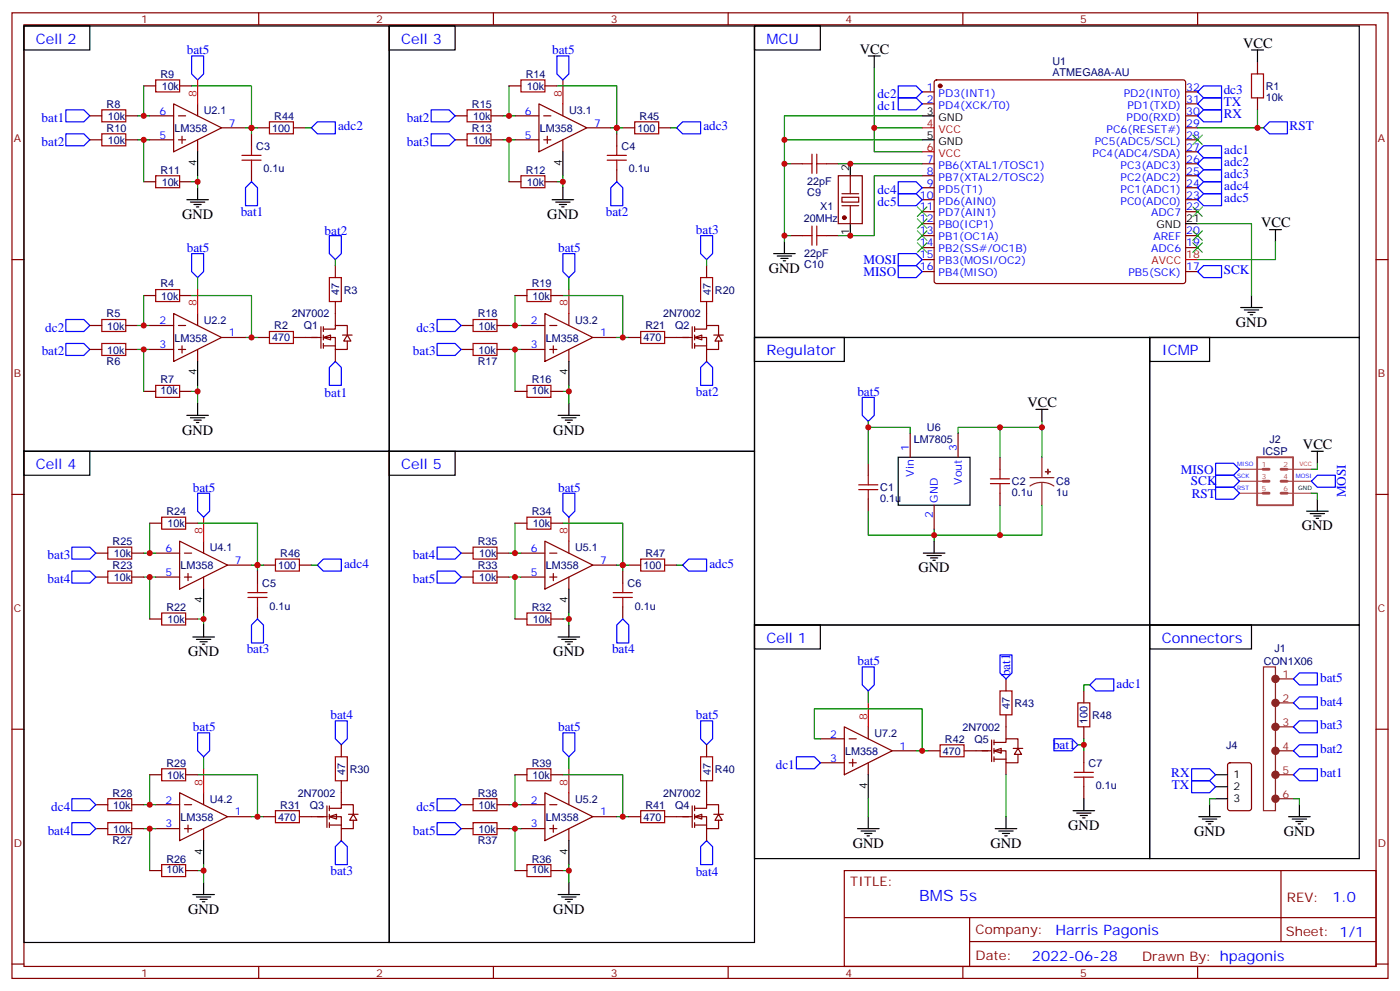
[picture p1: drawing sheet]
<svg xmlns="http://www.w3.org/2000/svg" width="412mm" height="292mm" viewBox="0 0 412 292" stroke-linecap="round" stroke-linejoin="round" font-family="sans-serif">
<g fill="none" stroke="#870000" stroke-width=".35">
<path d="M3.5 3.8h405.4v284.3h-405.4zM7.1 7.3h398.2v277.3h-398.2zM76.2 3.8v3.5M145.3 3.8v3.5M214.5 3.8v3.5M283.6 3.8v3.5M352.8 3.8v3.5M370.4 18.2v3.6M26.5 34.1h3.5M37 34.1h3.6M42.3 25.3h3.6M44.1 34.1h7.1"/>
<path d="M51.2 30.6l14.1 7-14.1 7.1zM52.6 34.1h2.1M52.9 25.3h3.5M58.2 30.6v3.5M65.3 37.6h7M74.1 39.4v3.5M75.8 37.6h3.6M86.4 37.6h3.6M134.1 34.1h3.5M144.6 34.1h3.6M149.9 25.3h3.6M151.7 34.1h7"/>
<path d="M158.7 30.6l14.2 7-14.2 7.1zM160.2 34.1h2.1M160.5 25.3h3.5M165.8 30.6v3.5M172.9 37.6h7M181.7 39.4v3.5M183.4 37.6h3.6M194 37.6h3.6M271.6 27.1h3.6M271.6 30.6h3.6M275.4 23.7l.5-.2h72.6l.5 .2 .2 .5v58.6l-.2 .5-.5 .2h-72.6l-.5-.2-.2-.5v-58.6zM349.2 27.1h3.6"/>
<path d="M349.2 30.6h3.6M349.2 37.6h3.6M349.2 34.1h3.6M370.4 28.8v3.5M26.5 41.2h3.5M37 41.2h3.6M42.3 53.5h3.6M44.1 41.2h7.1M52.6 41.2h2.1M52.9 53.5h3.5M53.6 40.1v2.1M58.2 41.2v3.5"/>
<path d="M74.1 50v3.5M134.1 41.2h3.5M144.6 41.2h3.6M149.9 53.5h3.6M151.7 41.2h7M160.2 41.2h2.1M160.5 53.5h3.5M161.2 40.1v2.1M165.8 41.2v3.5M181.7 50v3.5M271.6 48.2h3.6M271.6 51.8h3.6"/>
<path d="M271.6 55.3h3.6M271.6 58.8h3.6M349.2 48.2h3.6M349.2 51.8h3.6M349.2 55.3h3.6M349.2 58.8h3.6M349.2 44.7h3.6M349.2 41.2h3.6M3.5 76.4h3.6M98.8 78.2v3.5M208.1 78.2v3.5M271.6 76.4h3.6"/>
<path d="M271.6 62.3h3.6M271.6 65.9h3.6M271.6 69.4h3.6M271.6 72.9h3.6M271.6 80h3.6M349.2 62.3h3.6M349.2 69.4h3.6M349.2 72.9h3.6M349.2 80h3.6M405.3 76.4h3.6M26.5 95.8h3.5M37 95.8h3.6"/>
<path d="M42.3 87h3.6M44.1 95.8h7.1M51.2 92.3l14.1 7.1-14.1 7zM52.6 95.8h2.1M52.9 87h3.5M58.2 92.3v3.5M65.3 99.4h7M75.8 99.4h3.6M86.4 99.4h3.6M98.8 88.8v3.5M135.8 95.8h3.5M146.4 95.8h3.5"/>
<path d="M151.7 87h3.5M153.5 95.8h7M160.5 92.3l14.1 7.1-14.1 7zM161.9 95.8h2.1M162.3 87h3.5M167.6 92.3v3.5M174.6 99.4h7.1M185.2 99.4h3.5M195.8 99.4h3.5M208.1 88.8v3.5M26.5 102.9h3.5M37 102.9h3.6"/>
<path d="M42.3 115.3h3.6M44.1 102.9h7.1M52.6 102.9h2.1M52.9 115.3h3.5M53.6 101.8v2.2M58.2 102.9v3.5M135.8 102.9h3.5M146.4 102.9h3.5M151.7 115.3h3.5M153.5 102.9h7M161.9 102.9h2.1M162.3 115.3h3.5"/>
<path d="M163 101.8v2.2M167.6 102.9v3.5M255.8 136.4v3.5M268.1 127.6v7.1M282.2 127.6v7.1M294.6 134.7v3.5M3.5 145.6h3.6M44.1 154.1h3.5M52.9 159.3l14.1 7.1-14.1 7.1zM54.7 154.1h3.5M60 159.3v3.6M151.7 154.1h3.5"/>
<path d="M160.5 159.3l14.1 7.1-14.1 7.1zM162.3 154.1h3.5M167.6 159.3v3.6M255.8 147v3.5M275.2 148.8v7M294.6 145.2v3.6M405.3 145.6h3.6M28.2 162.9h3.5M28.2 169.9h3.5M38.8 162.9h3.5M38.8 169.9h3.5M45.9 162.9h7"/>
<path d="M45.9 169.9h7M54.3 162.9h2.1M54.3 169.9h2.1M55.4 168.9v2.1M60 169.9v3.6M67 166.4h7.1M75.8 168.2v3.5M75.8 178.8v3.5M77.6 166.4h3.5M88.2 166.4h3.5M135.8 162.9h3.5M135.8 169.9h3.5"/>
<path d="M146.4 162.9h3.5M146.4 169.9h3.5M153.5 162.9h7M153.5 169.9h7M161.9 162.9h2.1M161.9 169.9h2.1M163 168.9v2.1M167.6 169.9v3.6M174.6 166.4h7.1M183.4 168.2v3.5M183.4 178.8v3.5M185.2 166.4h3.5"/>
<path d="M195.8 166.4h3.5M44.1 182.3h3.5M54.7 182.3h3.5M151.7 182.3h3.5M162.3 182.3h3.5M296.3 199.9v3.5M3.5 214.7h3.6M100.5 219.3v3.5M208.1 219.3v3.5M296.3 210.5v3.5M319.3 203.4v3.6M319.3 214v3.6"/>
<path d="M405.3 214.7h3.6M28.2 237h3.5M38.8 237h3.5M44.1 228.1h3.5M45.9 237h7M52.9 233.4l14.1 7.1-14.1 7zM54.3 237h2.1M54.7 228.1h3.5M60 233.4v3.6M100.5 229.9v3.5M135.8 237h3.5M146.4 237h3.5"/>
<path d="M151.7 228.1h3.5M153.5 237h7M160.5 233.4l14.1 7.1-14.1 7zM161.9 237h2.1M162.3 228.1h3.5M167.6 233.4v3.6M208.1 229.9v3.5M273.4 221.1h3.5M284 221.1h3.5M319.3 221.1v3.5M319.3 231.7v3.5M28.2 244h3.5"/>
<path d="M38.8 244h3.5M44.1 256.4h3.5M45.9 244h7M54.3 244h2.1M54.7 256.4h3.5M55.4 243v2.1M60 244v3.5M67 240.5h7.1M77.6 240.5h3.5M88.2 240.5h3.5M135.8 244h3.5M146.4 244h3.5"/>
<path d="M151.7 256.4h3.5M153.5 244h7M161.9 244h2.1M162.3 256.4h3.5M163 243v2.1M167.6 244v3.5M174.6 240.5h7.1M185.2 240.5h3.5M195.8 240.5h3.5M248.7 256.4h156.6v28.2h-156.6zM377.3 256.4v20.9M248.7 270.2h156.5"/>
<path d="M285.6 277.3h119.6M285.6 270.2v14.1M3.5 283.9h3.6M76.2 284.6v3.5M145.3 284.6v3.5M214.5 284.6v3.5M283.6 284.6v3.5M352.8 284.6v3.5M405.3 283.9h3.6"/>
</g>
<circle cx="276.9" cy="25.3" r=".53" fill="#870000" stroke="#870000" stroke-width=".35"/>
<g fill="none" stroke="#000" stroke-width=".35">
<path d="M7.1 7.7h107.6v125.2h-107.6zM7.1 7.7h19.4v7h-19.4zM114.7 7.7h107.5v125.2h-107.5zM114.7 7.7h19.4v7h-19.4zM255.8 16.5h3.5M257.5 16.5v3.5M368.7 14.7h3.5M370.4 14.7v3.5M271.6 34.1h3.6M55 58.8h6.4M56.1 59.5h4.2M58.2 44.7v7.1"/>
<path d="M58.2 55.3v3.5M162.6 58.8h6.4M163.7 59.5h4.2M165.8 44.7v7.1M165.8 55.3v3.5M271.6 41.2h3.6M57.1 60.2h2.2M57.9 60.9h.7M164.7 60.2h2.2M165.5 60.9h.7M349.2 65.9h3.6M373.9 67.6h3.6"/>
<path d="M375.7 67.6v3.6M365.5 90.6h6.3M366.5 91.3h4.3M367.6 92h2.1M368.3 92.7h.7M368.7 87v3.6M58.2 106.4v7.1M58.2 118.8v3.5M167.6 106.4v7.1M167.6 118.8v3.5M7.1 132.9h107.6v144.6h-107.6zM7.1 132.9h19.4v7h-19.4z"/>
<path d="M55 122.3h6.4M56.1 123h4.2M57.1 123.7h2.2M57.9 124.4h.7M114.7 132.9h107.5v144.6h-107.5zM114.7 132.9h19.4v7h-19.4zM164.4 122.3h6.3M165.5 123h4.2M166.5 123.7h2.1M167.2 124.4h.7M264.6 134.7h21.2v14.1h-21.2zM305.2 120.5h3.5"/>
<path d="M306.9 120.5v3.6M386.3 132.9h3.5M388.1 132.9v3.5M275.2 159.3v3.6M384.9 150.5h6.3M385.9 151.2h4.3M387 151.9h2.1M387.7 152.6h.7M388.1 147v3.5M60 173.5v7M167.6 173.5v7M272 162.9h6.3"/>
<path d="M273 163.6h4.3M274.1 164.3h2.1M274.8 165h.7M56.8 187.6h6.3M57.9 188.3h4.2M58.9 189h2.1M59.6 189.7h.7M60 184v3.6M164.4 187.6h6.3M165.5 188.3h4.2M166.5 189h2.1M167.2 189.7h.7"/>
<path d="M167.6 184v3.6M316.1 238.7h6.3M317.1 239.4h4.3M319.3 235.2v3.5M382.8 237v3.5M60 247.5v7.1M60 259.9v3.5M167.6 247.5v7.1M167.6 259.9v3.5M293.2 244h6.3M294.2 244.7h4.2M295.3 245.4h2.1"/>
<path d="M296 246.1h.7M296.3 240.5v3.5M318.2 240.1h2.1M318.9 240.8h.7M379.6 240.5h6.3M380.6 241.2h4.3M381.7 241.9h2.1M382.4 242.6h.7M56.8 263.4h6.3M57.9 264.1h4.2M58.9 264.8h2.1M59.6 265.5h.7"/>
<path d="M164.4 263.4h6.3M165.5 264.1h4.2M166.5 264.8h2.1M167.2 265.5h.7"/>
</g>
<path d="M58.2 23.5v7.1M165.8 23.5v7.1M271.6 37.6h3.6M271.6 44.7h3.6M349.2 76.4h3.6M58.2 85.3v7M167.6 85.3v7M60 152.3v7M167.6 152.3v7M60 226.4v7M167.6 226.4v7" fill="none" stroke="#f00" stroke-width=".35"/>
<g fill="none" stroke="#008700" stroke-width=".35">
<path d="M40.6 34.1h3.5M42.3 25.3v8.8M56.4 25.3h17.7v14.1M72.3 37.6h3.5M90 37.6h1.7M148.2 34.1h3.5M149.9 25.3v8.8M164 25.3h17.7v14.1M179.9 37.6h3.5M197.6 37.6h1.7M257.5 20v17.6h14.1M257.5 37.6v7.1h14.1"/>
<path d="M271.6 34.1h-40.5v7.1M370.4 32.3v5.3h-17.6M370.4 37.6h1.8M40.6 41.2h3.5M42.3 41.2v12.3M56.4 53.5h1.8M58.2 51.8v3.5M148.2 41.2h3.5M149.9 41.2v12.3M164 53.5h1.8M165.8 51.8v3.5M271.6 41.2h-40.5v7"/>
<path d="M98.8 76.4v1.8M208.1 76.4v1.8M352.8 65.9h15.9v21.1M375.7 71.2v5.2h-22.9M40.6 95.8h3.5M42.3 87v8.8M56.4 87h17.7v12.4M58.2 81.7v3.6M72.3 99.4h3.5M149.9 95.8h3.6M151.7 87v8.8M165.8 87h17.6v12.4"/>
<path d="M167.6 81.7v3.6M181.7 99.4h3.5M40.6 102.9h3.5M42.3 102.9v12.4M56.4 115.3h1.8M58.2 113.5v5.3M149.9 102.9h3.6M151.7 102.9v12.4M165.8 115.3h1.8M167.6 113.5v5.3M255.8 125.8h12.3v1.8M255.8 124.1v12.3"/>
<path d="M282.2 127.6v-1.8h12.4v8.9M294.6 125.8h12.3v8.9M306.9 124.1v1.7M388.1 136.4v1.8h-1.8M44.1 154.1v8.8M58.2 154.1h17.6v14.1M151.7 154.1v8.8M165.8 154.1h17.6v14.1M255.8 150.5v7.1h19.4v1.7M294.6 148.8v8.8h-19.4v-1.8M306.9 148.8v8.8h-12.3M386.3 145.2h1.8v1.8"/>
<path d="M42.3 169.9h3.6M42.3 162.9h3.6M44.1 169.9v12.4M74.1 166.4h3.5M91.7 166.4h1.8M149.9 169.9h3.6M149.9 162.9h3.6M151.7 169.9v12.4M181.7 166.4h3.5M199.3 166.4h1.8M58.2 182.3h1.8M60 180.5v3.5"/>
<path d="M165.8 182.3h1.8M167.6 180.5v3.5M317.5 219.3h1.8M319.3 217.6v3.5M321 201.7h-1.7v1.7M42.3 237h3.6M44.1 228.1v8.9M58.2 228.1h17.6v12.4M60 222.8v3.6M149.9 237h3.6M151.7 228.1v8.9M165.8 228.1h17.6v12.4"/>
<path d="M167.6 222.8v3.6M381 235.2h1.8v1.8M42.3 244h3.6M44.1 244v12.4M58.2 256.4h1.8M60 254.6v5.3M74.1 240.5h3.5M149.9 244h3.6M151.7 244v12.4M165.8 256.4h1.8M167.6 254.6v5.3M181.7 240.5h3.5"/>
</g>
<g fill="#8c2424" stroke="#8c2424" stroke-width=".35">
<path d="M308 138.9h1.4z"/>
<path d="M308.6 138.2l.1 1.4z"/>
<circle cx="375.7" cy="235.2" r="1.06"/>
<circle cx="375.7" cy="228.1" r="1.06"/>
<circle cx="375.7" cy="221.1" r="1.06"/>
<circle cx="375.7" cy="214" r="1.06"/>
<circle cx="375.7" cy="207" r="1.06"/>
<circle cx="375.7" cy="199.9" r="1.06"/>
</g>
<path d="M306.9 134.7v6M303.4 140.7h7M306.9 142.1l-1.8 .2-1.7 .8M306.9 142.1l1.9 .2 1.6 .8M306.9 142.1v6.7M372.2 196.4h3.5v42.3h-3.5zM375.7 199.9h5.3M375.7 207h5.3M375.7 214h5.3M375.7 221.1h5.3M375.7 228.1h5.3M375.7 235.2h5.3" fill="none" stroke="#8c2424" stroke-width=".35"/>
<g fill="none" stroke="#00f" stroke-width=".35">
<path d="M56.4 16.5h3.6v5.3l-1.8 1.7-1.8-1.7zM164 16.5h3.6v5.3l-1.8 1.7-1.8-1.7zM19.4 32.3h5.3l1.8 1.8-1.8 1.8h-5.3zM19.4 39.4h5.3l1.8 1.8-1.8 1.7h-5.3zM91.7 37.6l1.8-1.7h5.3v3.5h-5.3zM127 39.4h5.3l1.8 1.8-1.8 1.7h-5.3zM127 32.3h5.3l1.8 1.8-1.8 1.8h-5.3zM201.1 35.9h5.3v3.5h-5.3l-1.8-1.8zM264.6 28.8h5.3l1.7 1.8-1.7 1.7h-5.3zM264.6 25.3h5.3l1.7 1.8-1.7 1.7h-5.3zM352.8 34.1l1.7-1.8h5.3v3.6h-5.3zM354.5 25.3h5.3v3.5h-5.3l-1.7-1.7z"/>
<path d="M354.5 28.8h5.3v3.5h-5.3l-1.7-1.7zM373.9 35.9h5.3v3.5h-5.3l-1.7-1.8zM74.1 53.5l1.7 1.8v5.3h-3.5v-5.3zM181.7 53.5l1.7 1.8v5.3h-3.5v-5.3zM264.6 53.5h5.3l1.7 1.8-1.7 1.7h-5.3zM264.6 57h5.3l1.7 1.8-1.7 1.8h-5.3zM352.8 44.7l1.7-1.8h5.3v3.6h-5.3zM352.8 51.8l1.7-1.8h5.3v3.5h-5.3zM354.5 46.5h5.3v3.5h-5.3l-1.7-1.8zM354.5 53.5h5.3v3.5h-5.3l-1.7-1.7zM354.5 57h5.3v3.6h-5.3l-1.7-1.8zM56.4 74.7h3.6v5.3l-1.8 1.7-1.8-1.7z"/>
<path d="M97 69.4h3.5v5.3l-1.7 1.7-1.8-1.7zM165.8 74.7h3.5v5.3l-1.7 1.7-1.8-1.7zM206.4 69.4h3.5v5.3l-1.8 1.7-1.7-1.7zM264.6 78.2h5.3l1.7 1.8-1.7 1.7h-5.3zM264.6 74.7h5.3l1.7 1.7-1.7 1.8h-5.3zM354.5 78.2h5.3v3.5h-5.3l-1.7-1.7zM19.4 94.1h5.3l1.8 1.7-1.8 1.8h-5.3zM128.8 94.1h5.3l1.7 1.7-1.7 1.8h-5.3zM19.4 101.1h5.3l1.8 1.8-1.8 1.8h-5.3zM97 108.2l1.8-1.8 1.7 1.8v5.3h-3.5zM128.8 101.1h5.3l1.7 1.8-1.7 1.8h-5.3zM206.4 108.2l1.7-1.8 1.8 1.8v5.3h-3.5z"/>
<path d="M254 117h3.5v5.3l-1.7 1.8-1.8-1.8zM358.1 136.4h5.3l1.7 1.8-1.7 1.7h-5.3zM358.1 139.9h5.3l1.7 1.8-1.7 1.8h-5.3zM58.2 145.2h3.5v5.3l-1.7 1.8-1.8-1.8zM165.8 145.2h3.5v5.3l-1.7 1.8-1.8-1.8zM358.1 143.5h5.3l1.7 1.7-1.7 1.8h-5.3zM386.3 141.7l1.8-1.8h5.2v3.6h-5.2zM21.2 168.2h5.3l1.7 1.7-1.7 1.8h-5.3zM21.2 161.1h5.3l1.7 1.8-1.7 1.7h-5.3zM93.5 166.4l1.7-1.8h5.3v3.6h-5.3zM128.8 168.2h5.3l1.7 1.7-1.7 1.8h-5.3zM128.8 161.1h5.3l1.7 1.8-1.7 1.7h-5.3z"/>
<path d="M201.1 166.4l1.7-1.8h5.3v3.6h-5.3zM75.8 182.3l1.8 1.7v5.3h-3.5v-5.3zM183.4 182.3l1.8 1.7v5.3h-3.5v-5.3zM294.6 192.9h3.5v5.3l-1.8 1.7-1.7-1.7zM322.8 199.9h5.3v3.5h-5.3l-1.8-1.7zM381 199.9l1.8-1.7h5.3v3.5h-5.3zM58.2 215.8h3.5v5.3l-1.7 1.7-1.8-1.7zM98.8 212.3h3.5v5.3l-1.8 1.7-1.7-1.7zM165.8 215.8h3.5v5.3l-1.7 1.7-1.8-1.7zM206.4 212.3h3.5v5.3l-1.8 1.7-1.7-1.7zM310.4 217.6h5.3l1.8 1.7-1.8 1.8h-5.3zM381 207l1.8-1.8h5.3v3.5h-5.3z"/>
<path d="M381 214l1.8-1.7h5.3v3.5h-5.3zM21.2 235.2h5.3l1.7 1.8-1.7 1.7h-5.3zM128.8 235.2h5.3l1.7 1.8-1.7 1.7h-5.3zM381 221.1l1.8-1.8h5.3v3.5h-5.3zM381 228.1l1.8-1.7h5.3v3.5h-5.3zM21.2 242.3h5.3l1.7 1.7-1.7 1.8h-5.3zM98.8 249.3l1.7-1.8 1.8 1.8v5.3h-3.5zM128.8 242.3h5.3l1.7 1.7-1.7 1.8h-5.3zM206.4 249.3l1.7-1.8 1.8 1.8v5.3h-3.5z"/>
</g>
<g fill="none" stroke="#a10000" stroke-width=".35">
<path d="M30 32.3h7v3.6h-7zM30 39.4h7v3.5h-7zM45.9 23.5h7v3.6h-7zM79.4 35.9h7v3.5h-7zM137.6 39.4h7v3.5h-7zM137.6 32.3h7v3.6h-7zM153.5 23.5h7v3.6h-7zM187 35.9h7v3.5h-7zM368.7 21.8h3.5v7h-3.5zM45.9 51.8h7v3.5h-7zM71.3 47.2h5.6M71.3 45.8h5.6"/>
<path d="M74.1 42.9v2.9M74.1 47.2v2.8M153.5 51.8h7v3.5h-7zM178.9 47.2h5.6M178.9 45.8h5.6M181.7 42.9v2.9M181.7 47.2v2.8M30 94.1h7v3.5h-7zM45.9 85.3h7v3.5h-7zM79.4 97.6h7v3.5h-7zM97 81.7h3.5v7.1h-3.5zM139.3 94.1h7.1v3.5h-7.1z"/>
<path d="M155.2 85.3h7.1v3.5h-7.1zM188.7 97.6h7.1v3.5h-7.1zM206.4 81.7h3.5v7.1h-3.5zM30 101.1h7v3.6h-7zM45.9 113.5h7v3.5h-7zM139.3 101.1h7.1v3.6h-7.1zM155.2 113.5h7.1v3.5h-7.1zM255.8 139.9v2.9M294.6 138.2v2.8M47.6 152.3h7.1v3.5h-7.1zM155.2 152.3h7.1v3.5h-7.1zM252.9 144.2h5.7"/>
<path d="M252.9 142.8h5.7M255.8 144.2v2.8M291.7 142.4h5.7M291.7 141h5.7M294.6 142.4v2.8M31.7 168.2h7.1v3.5h-7.1zM31.7 161.1h7.1v3.5h-7.1zM73 175.9h5.7M73 174.5h5.7M75.8 171.7v2.8M75.8 175.9v2.9M81.1 164.6h7.1v3.6h-7.1z"/>
<path d="M139.3 168.2h7.1v3.5h-7.1zM139.3 161.1h7.1v3.5h-7.1zM180.6 175.9h5.7M180.6 174.5h5.7M183.4 171.7v2.8M183.4 175.9v2.9M188.7 164.6h7.1v3.6h-7.1zM47.6 180.5h7.1v3.5h-7.1zM155.2 180.5h7.1v3.5h-7.1zM276.9 219.3h7.1v3.5h-7.1zM294.6 203.4h3.5v7.1h-3.5zM317.5 207h3.5v7h-3.5z"/>
<path d="M31.7 235.2h7.1v3.5h-7.1zM47.6 226.4h7.1v3.5h-7.1zM81.1 238.7h7.1v3.6h-7.1zM98.8 222.8h3.5v7.1h-3.5zM139.3 235.2h7.1v3.5h-7.1zM155.2 226.4h7.1v3.5h-7.1zM188.7 238.7h7.1v3.6h-7.1zM206.4 222.8h3.5v7.1h-3.5zM316.4 228.8h5.7M316.4 227.4h5.7M319.3 224.6v2.8M319.3 228.8v2.9"/>
<path d="M31.7 242.3h7.1v3.5h-7.1zM47.6 254.6h7.1v3.5h-7.1zM139.3 242.3h7.1v3.5h-7.1zM155.2 254.6h7.1v3.5h-7.1z"/>
</g>
<path d="M370.3 134.7h10.6v14.1h-10.6z" fill="none" stroke="#a64a4a" stroke-width=".56"/>
<path d="M372.1 138.2h1.7M377.4 138.2h1.7M372.1 145.2h1.7M372.1 141.7h1.7M377.4 145.2h1.7M377.4 141.7h1.7" fill="none" stroke="#a64a4a" stroke-width=".85"/>
<path d="M365.1 138.2h7M379.3 138.2h7M365.1 141.7h7M365.1 145.2h7M379.3 141.7h7M379.3 145.2h7" fill="none" stroke="#a64a4a" stroke-width=".35"/>
<g fill="#fff" stroke="#870000" stroke-width=".35">
<path d="M95.2 99.4l2.2-.7v1.4z"/>
<path d="M102.3 98.7l1.1 1.7h-2.2z"/>
</g>
<path d="M90 99.4h4.5M94.5 96.2v6.4M95.2 96.9h3.6v-1.1h3.5v2.9M95.2 99.4h3.6v3.5h3.5v-2.5M95.2 96.2v1.4M95.2 98.7v1.4M98.8 92.3v3.5M100.9 98.7h2.8M95.2 101.8h3.6M95.2 101.1v1.5M98.8 102.9v3.5" fill="none" stroke="#870000" stroke-width=".35"/>
<g fill="#fff" stroke="#870000" stroke-width=".35">
<path d="M204.6 99.4l2.1-.7v1.4z"/>
<path d="M211.7 98.7l1 1.7h-2.1z"/>
</g>
<path d="M199.3 99.4h4.6M203.9 96.2v6.4M204.6 96.9h3.5v-1.1h3.6v2.9M204.6 99.4h3.5v3.5h3.6v-2.5M204.6 96.2v1.4M204.6 98.7v1.4M208.1 92.3v3.5M210.3 98.7h2.8M204.6 101.8h3.5M204.6 101.1v1.5M208.1 102.9v3.5" fill="none" stroke="#870000" stroke-width=".35"/>
<g fill="#fff" stroke="#870000" stroke-width=".35">
<path d="M97 240.5l2.1-.7v1.4z"/>
<path d="M104.1 239.8l1 1.7h-2.1z"/>
</g>
<path d="M96.3 237.3v6.4M97 238h3.5v-1h3.6v2.8M97 237.3v1.4M97 239.8v1.4M100.5 233.4v3.6M102.7 239.8h2.8M91.7 240.5h4.6M97 240.5h3.5v3.5h3.6v-2.5M97 243h3.5M97 242.3v1.4M100.5 244v3.5" fill="none" stroke="#870000" stroke-width=".35"/>
<g fill="#fff" stroke="#870000" stroke-width=".35">
<path d="M204.6 240.5l2.1-.7v1.4z"/>
<path d="M211.7 239.8l1 1.7h-2.1z"/>
</g>
<path d="M203.9 237.3v6.4M204.6 238h3.5v-1h3.6v2.8M204.6 237.3v1.4M204.6 239.8v1.4M208.1 233.4v3.6M210.3 239.8h2.8M199.3 240.5h4.6M204.6 240.5h3.5v3.5h3.6v-2.5M204.6 243h3.5M204.6 242.3v1.4M208.1 244v3.5" fill="none" stroke="#870000" stroke-width=".35"/>
<g fill="#fff" stroke="#870000" stroke-width=".35">
<path d="M292.8 221.1l2.1-.7v1.4z"/>
<path d="M299.9 220.4l1 1.7h-2.1z"/>
</g>
<g fill="none" stroke="#870000" stroke-width=".35">
<path d="M232.8 48.2h3.6M243.4 48.2h3.5M246.9 51.8h7.1v14.1h-7.1zM248 58.1h4.9v1.4h-4.9zM250.5 51.8v5.2M232.8 69.4h3.6M243.4 69.4h3.5M250.5 60.6v5.3M241.7 217.6h7M248.7 214l14.1 7.1-14.1 7zM250.1 217.6h2.1M255.8 214v3.6"/>
<path d="M292.1 217.9v6.4M292.8 218.6h3.5v-1h3.6v2.8M292.8 217.9v1.4M296.3 214v3.6M241.7 224.6h7M250.1 224.6h2.1M251.2 223.6v2.1M255.8 224.6v3.5M262.8 221.1h7.1M287.5 221.1h4.6M292.8 221.1h3.5v3.5h3.6v-2.5M292.8 223.6h3.5"/>
<path d="M292.8 220.4v1.4M292.8 222.8v1.5M296.3 224.6v3.5M298.4 220.4h2.9M361.8 224.8l.5-.2h5.6l.7 .4 .1 13-.5 .7h-5.9l-.6-.4-.1-13z"/>
</g>
<path d="M255.8 207v7" fill="none" stroke="#f00" stroke-width=".35"/>
<g fill="none" stroke="#000" stroke-width=".35">
<path d="M222.2 7.7h178.2v91.7h-178.2zM222.2 7.7h19.5v7h-19.5zM250.5 48.2v3.6M227.9 74.7h6.3M229 75.4h4.2M230 76.1h2.1M230.7 76.8h.7M231.1 71.2v3.5M250.5 65.9v3.5M222.2 99.4h116.5v84.6h-116.5zM222.2 99.4h26.5v7h-26.5zM338.7 99.4h61.7v84.6h-61.7z"/>
<path d="M338.7 99.4h17.6v7h-17.6zM222.2 184h116.5v68.8h-116.5zM222.2 184h19.5v7.1h-19.5zM338.7 184h61.7v68.8h-61.7zM338.7 184h30v7.1h-30zM255.8 228.1v7.1M356.3 237v3.5M358.1 235.2h3.5M358.1 228.1h3.5M358.1 231.7h3.5M252.6 244h6.3M253.6 244.7h4.3"/>
<path d="M254.7 245.4h2.1M255.4 246.1h.7M255.8 240.5v3.5M353.1 240.5h6.4M354.2 241.2h4.2M355.2 241.9h2.2M356 242.6h.7"/>
</g>
<path d="M232.8 48.2h-1.7v21.2h1.7M246.9 48.2h24.7M271.6 51.8h-14.1v17.6h-10.6M231.1 69.4v1.8M241.7 217.6h-1.8v-8.9h31.7v12.4M255.8 203.4v3.6M255.8 235.2v5.3M269.9 221.1h3.5M296.3 228.1v12.4M358.1 235.2h-1.8v1.8" fill="none" stroke="#008700" stroke-width=".35"/>
<path d="M254 196.4h3.5v5.3l-1.7 1.7-1.8-1.7zM234.6 222.8h5.3l1.8 1.8-1.8 1.8h-5.3zM351 229.9h5.3l1.8 1.8-1.8 1.7h-5.3zM351 226.4h5.3l1.8 1.7-1.8 1.8h-5.3z" fill="none" stroke="#00f" stroke-width=".35"/>
<g fill="none" stroke="#3c3" stroke-width=".35">
<path d="M351.4 39.8l2.8 2.8M354.2 39.8l-2.8 2.8M270.2 60.9l2.8 2.8M270.2 64.5l2.8 2.8M270.2 68l2.8 2.8M270.2 71.5l2.8 2.8M273 60.9l-2.8 2.8M273 64.5l-2.8 2.8M273 68l-2.8 2.8M273 71.5l-2.8 2.8M351.4 71.5l2.8 2.8M351.4 68l2.8 2.8"/>
<path d="M351.4 60.9l2.8 2.8M354.2 71.5l-2.8 2.8M354.2 68l-2.8 2.8M354.2 60.9l-2.8 2.8"/>
</g>
<circle cx="248.7" cy="64.1" r=".53" fill="#870000" stroke="#870000" stroke-width=".35"/>
<path d="M248 57h4.9M248 60.6h4.9" fill="none" stroke="#871200" stroke-width=".35"/>
<path d="M236.4 48.2h2.8M239.2 45.4v5.6M240.6 45.4v5.6M240.6 48.2h2.8M236.4 69.4h2.8M239.2 66.6v5.6M240.6 66.6v5.6M240.6 69.4h2.8" fill="none" stroke="#a10000" stroke-width=".35"/>
<g fill="#c00">
<circle cx="231.1" cy="41.2" r=".88"/>
<circle cx="74.1" cy="37.6" r=".88"/>
<circle cx="275.2" cy="157.6" r=".88"/>
<circle cx="257.5" cy="37.6" r=".88"/>
<circle cx="74.1" cy="99.4" r=".88"/>
<circle cx="42.3" cy="95.8" r=".88"/>
<circle cx="42.3" cy="102.9" r=".88"/>
<circle cx="58.2" cy="115.3" r=".88"/>
<circle cx="42.3" cy="34.1" r=".88"/>
<circle cx="58.2" cy="53.5" r=".88"/>
<circle cx="42.3" cy="41.2" r=".88"/>
<circle cx="149.9" cy="41.2" r=".88"/>
<circle cx="165.8" cy="53.5" r=".88"/>
<circle cx="149.9" cy="34.1" r=".88"/>
<circle cx="167.6" cy="115.3" r=".88"/>
<circle cx="151.7" cy="102.9" r=".88"/>
<circle cx="151.7" cy="95.8" r=".88"/>
<circle cx="183.4" cy="99.4" r=".88"/>
<circle cx="181.7" cy="37.6" r=".88"/>
<circle cx="44.1" cy="169.9" r=".88"/>
<circle cx="60" cy="182.3" r=".88"/>
<circle cx="44.1" cy="162.9" r=".88"/>
<circle cx="60" cy="256.4" r=".88"/>
<circle cx="44.1" cy="244" r=".88"/>
<circle cx="44.1" cy="237" r=".88"/>
<circle cx="75.8" cy="240.5" r=".88"/>
<circle cx="75.8" cy="166.4" r=".88"/>
<circle cx="151.7" cy="169.9" r=".88"/>
<circle cx="167.6" cy="182.3" r=".88"/>
<circle cx="151.7" cy="162.9" r=".88"/>
<circle cx="167.6" cy="256.4" r=".88"/>
<circle cx="151.7" cy="244" r=".88"/>
<circle cx="151.7" cy="237" r=".88"/>
<circle cx="183.4" cy="240.5" r=".88"/>
<circle cx="183.4" cy="166.4" r=".88"/>
<circle cx="370.4" cy="37.6" r=".88"/>
<circle cx="319.3" cy="219.3" r=".88"/>
<circle cx="255.8" cy="125.8" r=".88"/>
<circle cx="294.6" cy="157.6" r=".88"/>
<circle cx="306.9" cy="125.8" r=".88"/>
<circle cx="294.6" cy="125.8" r=".88"/>
<circle cx="271.6" cy="221.1" r=".88"/>
<circle cx="250.5" cy="48.2" r=".88"/>
<circle cx="250.5" cy="69.4" r=".88"/>
<circle cx="231.1" cy="69.4" r=".88"/>
<circle cx="231.1" cy="48.2" r=".88"/>
</g>
<text font-size="4.6" fill="#00f" x="270.8" y="265.4">BMS 5s</text>
<g font-size="4.2" fill="#00f">
<text x="10.6" y="12.9">Cell 2</text>
<text x="118.2" y="12.9">Cell 3</text>
<text x="225.8" y="12.9">MCU</text>
<text x="225.8" y="104.7">Regulator</text>
<text x="342.2" y="104.7">ICMP</text>
<text x="10.6" y="138.2">Cell 4</text>
<text x="118.2" y="138.2">Cell 5</text>
<text x="225.8" y="189.3">Cell 1</text>
<text x="342.2" y="189.3">Connectors</text>
<text x="392.5" y="265.6">1.0</text>
<text x="310.9" y="275.2">Harris Pagonis</text>
<text x="304" y="283">2022-06-28</text>
</g>
<g font-size="4.2">
<text x="253.3" y="15.8">VCC</text>
<text x="366.2" y="14">VCC</text>
<text x="53.6" y="64.5">GND</text>
<text x="161.2" y="64.5">GND</text>
<text x="371.5" y="66.9">VCC</text>
<text x="226.5" y="80.3">GND</text>
<text x="364.1" y="96.2">GND</text>
<text x="302.7" y="119.8">VCC</text>
<text x="53.6" y="128">GND</text>
<text x="163" y="128">GND</text>
<text x="383.8" y="132.2">VCC</text>
<text x="383.5" y="156.2">GND</text>
<text x="270.6" y="168.5">GND</text>
<text x="55.4" y="193.2">GND</text>
<text x="163" y="193.2">GND</text>
<text x="314.7" y="244.4">GND</text>
<text x="251.2" y="249.7">GND</text>
<text x="291.7" y="249.7">GND</text>
<text x="351.7" y="246.1">GND</text>
<text x="378.2" y="246.1">GND</text>
<text x="55.4" y="269.1">GND</text>
<text x="163" y="269.1">GND</text>
</g>
<g font-size="3.9" fill="#00f">
<text x="55" y="16">bat5</text>
<text x="162.6" y="16">bat5</text>
<text x="258.5" y="28.9">dc2</text>
<text x="360.5" y="27.8">dc3</text>
<text x="12.3" y="35.9">bat1</text>
<text x="119.9" y="35.9">bat2</text>
<text x="258.5" y="32.4">dc1</text>
<text x="360.5" y="31.3">TX</text>
<text x="360.5" y="34.9">RX</text>
<text x="99.6" y="38.4">adc2</text>
<text x="207.2" y="38.4">adc3</text>
<text x="379.9" y="38.4">RST</text>
<text x="12.3" y="42.9">bat2</text>
<text x="119.9" y="42.9">bat3</text>
<text x="360.6" y="45.5">adc1</text>
<text x="360.6" y="49">adc2</text>
<text x="360.6" y="52.5">adc3</text>
<text x="258.5" y="57.1">dc4</text>
<text x="360.6" y="56.1">adc4</text>
<text x="360.6" y="59.6">adc5</text>
<text x="70.9" y="63.6">bat1</text>
<text x="178.5" y="63.6">bat2</text>
<text x="258.5" y="60.6">dc5</text>
<text x="95.6" y="69.2">bat2</text>
<text x="205" y="68.9">bat3</text>
<text x="55" y="74.2">bat5</text>
<text x="164.4" y="74.2">bat5</text>
<text x="254.4" y="77.7">MOSI</text>
<text x="254.4" y="81.2">MISO</text>
<text x="360.5" y="80.7">SCK</text>
<text x="13.3" y="97.6">dc2</text>
<text x="122.7" y="97.6">dc3</text>
<text x="12.3" y="104.7">bat2</text>
<text x="121.6" y="104.7">bat3</text>
<text x="95.6" y="116.8">bat1</text>
<text x="205" y="116.6">bat2</text>
<text x="252.6" y="116.5">bat5</text>
<text x="347.8" y="139.5">MISO</text>
<text x="350.8" y="143">SCK</text>
<text x="56.8" y="144.7">bat5</text>
<text x="164.4" y="144.7">bat5</text>
<text x="351" y="146.5">RST</text>
<text x="396.4" y="146.5" transform="rotate(-90 396.4 146.5)">MOSI</text>
<text x="14" y="164.6">bat3</text>
<text x="101.4" y="167.2">adc4</text>
<text x="121.6" y="164.6">bat4</text>
<text x="209" y="167.2">adc5</text>
<text x="14" y="171.7">bat4</text>
<text x="121.6" y="171.7">bat5</text>
<text x="72.7" y="192.4">bat3</text>
<text x="180.3" y="192.4">bat4</text>
<text x="252.6" y="195.9">bat5</text>
<text x="297.6" y="199.2" transform="rotate(-90 297.6 199.2)">bat1</text>
<text x="328.9" y="202.5">adc1</text>
<text x="388.9" y="200.7">bat5</text>
<text x="388.9" y="207.8">bat4</text>
<text x="56.8" y="215.3">bat5</text>
<text x="97.4" y="211.8">bat4</text>
<text x="164.4" y="215.3">bat5</text>
<text x="205" y="211.8">bat5</text>
<text x="388.9" y="214.8">bat3</text>
<text x="310.2" y="220.6">bat1</text>
<text x="388.9" y="221.9">bat2</text>
<text x="228.5" y="226.4">dc1</text>
<text x="345" y="228.9">RX</text>
<text x="345.2" y="232.4">TX</text>
<text x="388.9" y="228.9">bat1</text>
<text x="15.1" y="238.8">dc4</text>
<text x="122.7" y="238.8">dc5</text>
<text x="14.1" y="245.8">bat4</text>
<text x="121.6" y="245.8">bat5</text>
<text x="97.4" y="257.6">bat3</text>
<text x="204.9" y="257.9">bat4</text>
</g>
<g font-size="3.9" fill="#800">
<text x="250.5" y="260.9">TITLE:</text>
<text x="379.1" y="265.6">REV:</text>
<text x="287.4" y="275.1">Company:</text>
<text x="378.7" y="275.8">Sheet: 1/1</text>
<text x="287.4" y="282.8">Date:</text>
<text x="336.4" y="282.9">Drawn By: hpagonis</text>
</g>
<g font-size="3.2" fill="#800">
<text x="41.6" y="6.8">1</text>
<text x="110.8" y="6.8">2</text>
<text x="179.9" y="6.8">3</text>
<text x="249.1" y="6.8">4</text>
<text x="318.2" y="6.8">5</text>
<text x="4.1" y="41.9">A</text>
<text x="405.9" y="41.9">A</text>
<text x="4.1" y="111">B</text>
<text x="405.9" y="111">B</text>
<text x="4.1" y="180.2">C</text>
<text x="405.9" y="180.2">C</text>
<text x="4.1" y="249.3">D</text>
<text x="405.9" y="249.3">D</text>
<text x="41.6" y="287.6">1</text>
<text x="110.8" y="287.6">2</text>
<text x="179.9" y="287.6">3</text>
<text x="249.1" y="287.6">4</text>
<text x="318.2" y="287.6">5</text>
</g>
<g font-size="3.2" fill="#000080">
<text x="47.3" y="22.9">R9</text>
<text x="154.9" y="22.9">R14</text>
<text x="310" y="22.4">ATMEGA8A-AU</text>
<text x="310" y="19.1">U1</text>
<text x="47.6" y="26.4">10k</text>
<text x="155.2" y="26.4">10k</text>
<text x="372.9" y="29.6">10k</text>
<text x="372.9" y="26.4">R1</text>
<text x="31.4" y="31.7">R8</text>
<text x="31.7" y="35.2">10k</text>
<text x="60" y="33.6">U2.1</text>
<text x="80.8" y="35.2">R44</text>
<text x="139" y="31.7">R15</text>
<text x="139.3" y="35.2">10k</text>
<text x="167.6" y="33.6">U3.1</text>
<text x="188.4" y="35.2">R45</text>
<text x="31.4" y="38.8">R10</text>
<text x="51.4" y="38.9">LM358</text>
<text x="80.2" y="38.8">100</text>
<text x="139" y="38.8">R13</text>
<text x="159" y="38.9">LM358</text>
<text x="187.8" y="38.8">100</text>
<text x="31.7" y="42.3">10k</text>
<text x="75.5" y="44.1">C3</text>
<text x="139.3" y="42.3">10k</text>
<text x="183.1" y="44.1">C4</text>
<text x="47.3" y="51.1">R11</text>
<text x="77.6" y="50.7">0.1u</text>
<text x="154.9" y="51.1">R12</text>
<text x="185.2" y="50.7">0.1u</text>
<text x="47.6" y="54.6">10k</text>
<text x="155.2" y="54.6">10k</text>
<text x="237.8" y="54.6">22pF</text>
<text x="237.8" y="57.7">C9</text>
<text x="236.8" y="65.2">20MHz</text>
<text x="241.6" y="61.7">X1</text>
<text x="236.9" y="75.7">22pF</text>
<text x="236.9" y="78.9">C10</text>
<text x="47.3" y="84.6">R4</text>
<text x="47.5" y="88.3">10k</text>
<text x="99.9" y="87" transform="rotate(-90 99.9 87)">47</text>
<text x="101.2" y="86.6">R3</text>
<text x="156.6" y="84.6">R19</text>
<text x="156.8" y="88.3">10k</text>
<text x="209.3" y="87" transform="rotate(-90 209.3 87)">47</text>
<text x="210.6" y="86.6">R20</text>
<text x="31.4" y="93.5">R5</text>
<text x="60" y="95.3">U2.2</text>
<text x="86" y="93.5">2N7002</text>
<text x="140.8" y="93.5">R18</text>
<text x="169.4" y="95.3">U3.2</text>
<text x="195.3" y="93.5">2N7002</text>
<text x="31.6" y="97.1">10k</text>
<text x="51.4" y="100.6">LM358</text>
<text x="80.2" y="100.5">470</text>
<text x="80.8" y="97">R2</text>
<text x="89.5" y="97">Q1</text>
<text x="141" y="97.1">10k</text>
<text x="160.8" y="100.6">LM358</text>
<text x="189.5" y="100.5">470</text>
<text x="190.2" y="97">R21</text>
<text x="198.9" y="97">Q2</text>
<text x="31.4" y="107.6">R6</text>
<text x="31.6" y="104.2">10k</text>
<text x="140.8" y="107.6">R17</text>
<text x="141" y="104.2">10k</text>
<text x="47.3" y="112.9">R7</text>
<text x="156.6" y="112.9">R16</text>
<text x="47.3" y="116">10k</text>
<text x="156.6" y="116">10k</text>
<text x="269.2" y="130.5">LM7805</text>
<text x="273.1" y="127">U6</text>
<text x="373.9" y="130.4">J2</text>
<text x="371.9" y="134">ICSP</text>
<text x="298.1" y="142.9">C2</text>
<text x="311.1" y="142.9">C8</text>
<text x="259.3" y="147.8">0.1u</text>
<text x="259.3" y="144.7">C1</text>
<text x="298.1" y="146">0.1u</text>
<text x="311.1" y="146.1">1u</text>
<text x="49" y="151.7">R24</text>
<text x="49.4" y="155.2">10k</text>
<text x="156.6" y="151.7">R34</text>
<text x="157" y="155.2">10k</text>
<text x="33.2" y="160.5">R25</text>
<text x="140.8" y="160.5">R35</text>
<text x="33.2" y="167.5">R23</text>
<text x="33.5" y="164">10k</text>
<text x="53.2" y="167.6">LM358</text>
<text x="61.8" y="162.3">U4.1</text>
<text x="81.9" y="167.6">100</text>
<text x="82.6" y="164">R46</text>
<text x="140.8" y="167.5">R33</text>
<text x="141.1" y="164">10k</text>
<text x="160.8" y="167.6">LM358</text>
<text x="169.4" y="162.3">U5.1</text>
<text x="189.5" y="167.6">100</text>
<text x="190.2" y="164">R47</text>
<text x="33.5" y="171.1">10k</text>
<text x="77.3" y="172.8">C5</text>
<text x="141.1" y="171.1">10k</text>
<text x="184.9" y="172.8">C6</text>
<text x="49" y="179.9">R22</text>
<text x="79.4" y="179.5">0.1u</text>
<text x="156.6" y="179.9">R32</text>
<text x="187" y="179.5">0.1u</text>
<text x="49.4" y="183.4">10k</text>
<text x="157" y="183.4">10k</text>
<text x="372.3" y="195.8">CON1X06</text>
<text x="375.4" y="192.1">J1</text>
<text x="297.5" y="208.7" transform="rotate(-90 297.5 208.7)">47</text>
<text x="298.8" y="208.3">R43</text>
<text x="283.5" y="215.2">2N7002</text>
<text x="320.4" y="213.2" transform="rotate(-90 320.4 213.2)">100</text>
<text x="321.7" y="211.6">R48</text>
<text x="257.6" y="217">U7.2</text>
<text x="278.4" y="218.7">R42</text>
<text x="287.1" y="218.7">Q5</text>
<text x="361.2" y="220.5">J4</text>
<text x="49" y="225.7">R29</text>
<text x="103" y="227.7">R30</text>
<text x="156.6" y="225.7">R39</text>
<text x="210.6" y="227.7">R40</text>
<text x="249" y="222.3">LM358</text>
<text x="277.7" y="222.3">470</text>
<text x="320.7" y="225.8">C7</text>
<text x="49.2" y="229.4">10k</text>
<text x="101.7" y="228.1" transform="rotate(-90 101.7 228.1)">47</text>
<text x="156.8" y="229.4">10k</text>
<text x="209.3" y="228.1" transform="rotate(-90 209.3 228.1)">47</text>
<text x="322.8" y="232.4">0.1u</text>
<text x="33.2" y="234.6">R28</text>
<text x="33.4" y="238.2">10k</text>
<text x="61.8" y="236.4">U4.2</text>
<text x="82.6" y="238.1">R31</text>
<text x="87.7" y="234.6">2N7002</text>
<text x="91.3" y="238.1">Q3</text>
<text x="140.8" y="234.6">R38</text>
<text x="141" y="238.2">10k</text>
<text x="169.4" y="236.4">U5.2</text>
<text x="190.2" y="238.1">R41</text>
<text x="195.3" y="234.6">2N7002</text>
<text x="198.9" y="238.1">Q4</text>
<text x="33.4" y="245.3">10k</text>
<text x="53.2" y="241.7">LM358</text>
<text x="81.9" y="241.6">470</text>
<text x="141" y="245.3">10k</text>
<text x="160.8" y="241.7">LM358</text>
<text x="189.5" y="241.6">470</text>
<text x="33.2" y="248.7">R27</text>
<text x="140.8" y="248.7">R37</text>
<text x="49" y="257.1">10k</text>
<text x="49" y="254">R26</text>
<text x="156.6" y="257.1">10k</text>
<text x="156.6" y="254">R36</text>
</g>
<g font-size="3.2" fill="#f00">
<text x="57.9" y="28.5" transform="rotate(-90 57.9 28.5)">8</text>
<text x="165.5" y="28.5" transform="rotate(-90 165.5 28.5)">8</text>
<text x="273" y="37.3">4</text>
<text x="276.5" y="39.1">VCC</text>
<text x="273" y="44.3">6</text>
<text x="276.5" y="46.1">VCC</text>
<text x="339.2" y="77.9">AVCC</text>
<text x="349.4" y="76.1">18</text>
<text x="57.9" y="90.2" transform="rotate(-90 57.9 90.2)">8</text>
<text x="167.2" y="90.2" transform="rotate(-90 167.2 90.2)">8</text>
<text x="59.6" y="157.2" transform="rotate(-90 59.6 157.2)">8</text>
<text x="167.2" y="157.2" transform="rotate(-90 167.2 157.2)">8</text>
<text x="255.4" y="211.9" transform="rotate(-90 255.4 211.9)">8</text>
<text x="59.6" y="231.3" transform="rotate(-90 59.6 231.3)">8</text>
<text x="167.2" y="231.3" transform="rotate(-90 167.2 231.3)">8</text>
</g>
<g font-size="3.2" fill="#00f">
<text x="273" y="26.7">1</text>
<text x="276.5" y="28.5">PD3(INT1)</text>
<text x="331" y="28.5">PD2(INT0)</text>
<text x="349.4" y="26.7">32</text>
<text x="47" y="33.8">6</text>
<text x="154.6" y="33.8">6</text>
<text x="273" y="30.2">2</text>
<text x="276.5" y="32">PD4(XCK/T0)</text>
<text x="331.9" y="35.5">PD0(RXD)</text>
<text x="332.1" y="32">PD1(TXD)</text>
<text x="349.4" y="33.8">30</text>
<text x="349.4" y="30.2">31</text>
<text x="47" y="40.8">5</text>
<text x="67.4" y="37.3">7</text>
<text x="154.6" y="40.8">5</text>
<text x="175" y="37.3">7</text>
<text x="326" y="39.1">PC6(RESET#)</text>
<text x="349.4" y="40.8">28</text>
<text x="349.4" y="37.3">29</text>
<text x="273" y="47.9">7</text>
<text x="321.8" y="46.1">PC4(ADC4/SDA)</text>
<text x="322.5" y="42.6">PC5(ADC5/SCL)</text>
<text x="349.4" y="47.9">26</text>
<text x="349.4" y="44.3">27</text>
<text x="273" y="51.4">8</text>
<text x="276.5" y="49.6">PB6(XTAL1/TOSC1)</text>
<text x="276.5" y="53.2">PB7(XTAL2/TOSC2)</text>
<text x="330.1" y="53.2">PC2(ADC2)</text>
<text x="330.1" y="49.6">PC3(ADC3)</text>
<text x="349.4" y="51.4">25</text>
<text x="271" y="58.5">10</text>
<text x="273" y="54.9">9</text>
<text x="276.5" y="56.7">PD5(T1)</text>
<text x="330.1" y="56.7">PC1(ADC1)</text>
<text x="349.4" y="58.5">23</text>
<text x="349.4" y="54.9">24</text>
<text x="271" y="62">11</text>
<text x="271" y="65.5">12</text>
<text x="276.5" y="60.2">PD6(AIN0)</text>
<text x="276.5" y="63.7">PD7(AIN1)</text>
<text x="330.1" y="60.2">PC0(ADC0)</text>
<text x="339.1" y="63.7">ADC7</text>
<text x="349.4" y="62">22</text>
<text x="271" y="69">13</text>
<text x="276.5" y="67.3">PB0(ICP1)</text>
<text x="276.5" y="70.8">PB1(OC1A)</text>
<text x="339.7" y="70.8">AREF</text>
<text x="349.4" y="69">20</text>
<text x="271" y="72.6">14</text>
<text x="271" y="76.1">15</text>
<text x="276.5" y="74.3">PB2(SS#/OC1B)</text>
<text x="276.5" y="77.9">PB3(MOSI/OC2)</text>
<text x="339.1" y="74.3">ADC6</text>
<text x="349.4" y="72.6">19</text>
<text x="271" y="79.6">16</text>
<text x="276.5" y="81.4">PB4(MISO)</text>
<text x="332.4" y="81.4">PB5(SCK)</text>
<text x="349.4" y="79.6">17</text>
<text x="47" y="95.5">2</text>
<text x="156.4" y="95.5">2</text>
<text x="67.4" y="99">1</text>
<text x="176.7" y="99">1</text>
<text x="47" y="102.6">3</text>
<text x="156.4" y="102.6">3</text>
<text x="267.8" y="132.9" transform="rotate(-90 267.8 132.9)">1</text>
<text x="281.9" y="132.9" transform="rotate(-90 281.9 132.9)">3</text>
<text x="269.2" y="140.4" transform="rotate(-90 269.2 140.4)">Vin</text>
<text x="283.3" y="142.7" transform="rotate(-90 283.3 142.7)">Vout</text>
<text x="276.2" y="148.1" transform="rotate(-90 276.2 148.1)">GND</text>
<text x="274.8" y="152.5" transform="rotate(-90 274.8 152.5)">2</text>
<text x="48.8" y="162.5">6</text>
<text x="69.1" y="166.1">7</text>
<text x="156.4" y="162.5">6</text>
<text x="176.7" y="166.1">7</text>
<text x="48.8" y="169.6">5</text>
<text x="156.4" y="169.6">5</text>
<text x="244.6" y="217.2">2</text>
<text x="264.9" y="220.7">1</text>
<text x="244.6" y="224.3">3</text>
<text x="48.8" y="236.6">2</text>
<text x="156.4" y="236.6">2</text>
<text x="48.8" y="243.7">3</text>
<text x="69.1" y="240.1">1</text>
<text x="156.4" y="243.7">3</text>
<text x="176.7" y="240.1">1</text>
</g>
<g font-size="3.2">
<text x="273" y="33.8">3</text>
<text x="276.5" y="35.5">GND</text>
<text x="273" y="40.8">5</text>
<text x="276.5" y="42.6">GND</text>
<text x="57.9" y="48.8" transform="rotate(-90 57.9 48.8)">4</text>
<text x="165.5" y="48.8" transform="rotate(-90 165.5 48.8)">4</text>
<text x="250.1" y="50.3" transform="rotate(-90 250.1 50.3)">2</text>
<text x="349.4" y="65.5">21</text>
<text x="250.1" y="69.3" transform="rotate(-90 250.1 69.3)">1</text>
<text x="340.7" y="67.3">GND</text>
<text x="57.9" y="110.6" transform="rotate(-90 57.9 110.6)">4</text>
<text x="167.2" y="110.6" transform="rotate(-90 167.2 110.6)">4</text>
<text x="59.6" y="177.6" transform="rotate(-90 59.6 177.6)">4</text>
<text x="167.2" y="177.6" transform="rotate(-90 167.2 177.6)">4</text>
<text x="255.4" y="232.3" transform="rotate(-90 255.4 232.3)">4</text>
<text x="363.4" y="229.2">1</text>
<text x="363.4" y="232.7">2</text>
<text x="363.4" y="236.3">3</text>
<text x="59.6" y="251.7" transform="rotate(-90 59.6 251.7)">4</text>
<text x="167.2" y="251.7" transform="rotate(-90 167.2 251.7)">4</text>
</g>
<g font-size="3.2" fill="#8d2323">
<text x="377.8" y="199.6">1</text>
<text x="377.8" y="206.6">2</text>
<text x="377.8" y="213.7">3</text>
<text x="377.8" y="220.7">4</text>
<text x="377.8" y="227.8">5</text>
<text x="377.8" y="234.8">6</text>
</g>
<g font-size="2.1" fill="#a54b4b">
<text x="371.7" y="137.5">1</text>
<text x="378.1" y="137.5">2</text>
<text x="371.7" y="141">3</text>
<text x="378.1" y="141">4</text>
<text x="371.7" y="144.5">5</text>
<text x="378.1" y="144.5">6</text>
</g>
<g font-size="1.8" fill="#00f">
<text x="364.4" y="137.3">MISO</text>
<text x="364.4" y="140.8">SCK</text>
<text x="381.7" y="140.8">MOSI</text>
<text x="364.4" y="144.3">RST</text>
</g>
<text font-size="1.8" fill="#f00" x="382.8" y="137.3">VCC</text>
<text font-size="1.8" x="382.4" y="144.3">GND</text>
</svg>
